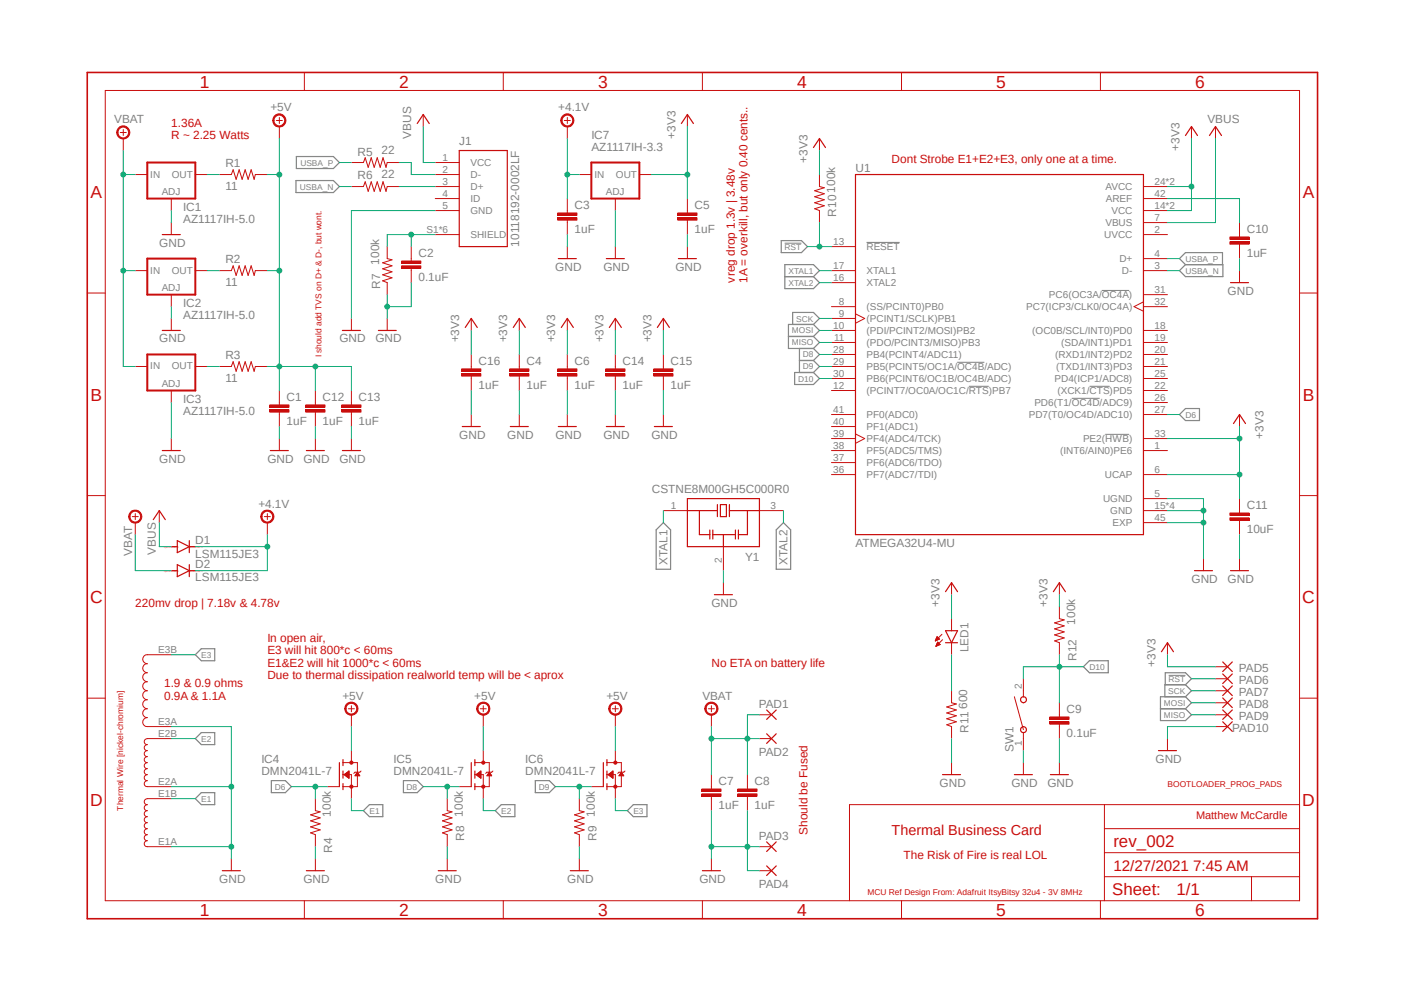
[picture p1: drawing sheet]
<svg xmlns="http://www.w3.org/2000/svg" width="297mm" height="210mm" viewBox="0 0 297 210" stroke-linecap="round" stroke-linejoin="round" font-family="sans-serif">
<path d="M17.9 15l261.2 179.9M279.1 15l-261.2 179.9" fill="none" stroke="#fff" stroke-width=".21"/>
<path d="M166 51.4h3.5M183.3 51.3h7M202.5 76.6h5.7M233.1 61.4h5.7M205 81.7h4.2M226.7 84.2h5.9M230.5 81.7h4.2M233.8 91.9h5M247.2 142.8h3.6" fill="none" stroke="#808080" stroke-width=".21"/>
<g fill="none" stroke="#808080" stroke-width=".25">
<path d="M62.6 38.2h7.9l1.3 1.3-1.3 1.2h-7.9zM62.7 33.1h7.8l1.3 1.3-1.3 1.2h-7.8zM165.3 50.9h4.2l1.3 1.3-1.3 1.2h-4.2zM166 56h6.1l1.3 1.2-1.3 1.3 1.3 1.3-1.3 1.2h-6.1zM166 58.5h6.1M249.5 57.2l1.3-1.2h7.9v2.5h-7.9zM250.8 56l-1.3-1.3 1.3-1.3h7.8v2.6M166.8 71.2h5.3M167.7 68.6v-2.5h4.4l1.3 1.3-1.3 1.2M168.1 78.8h4l1.3 1.3-1.3 1.2h-4zM169.1 76.2h3M169.1 73.7v5.1"/>
<path d="M172.1 68.6h-5.3v5.1h5.3M172.1 68.6l1.3 1.3-1.3 1.3M172.1 71.2l1.3 1.2-1.3 1.3M172.1 76.2l1.3 1.3-1.3 1.3M172.1 73.7l1.3 1.3-1.3 1.2M249.5 87.7l1.3-1.3h2.9v2.5h-2.9zM138.8 112.1l1.5-1.6 1.6 1.6v8.3h-3.1zM164.2 112.1l1.5-1.6 1.6 1.6v8.3h-3.1zM41.3 138.5l1.3-1.3h2.8v2.5h-2.8zM230.5 139.7h3.9v2.6h-3.9l-1.3-1.3zM42.6 154.9h2.8v2.6h-2.8l-1.3-1.3zM245.5 149.9h5.3"/>
<path d="M246.5 144.8v-2.5h4.3l1.3 1.3-1.3 1.2M250.8 144.8h-4.4v2.6M250.8 144.8l1.3 1.3-1.3 1.3M250.8 147.4h-5.3v5h5.3l1.3-1.2-1.3-1.3M250.8 147.4l1.3 1.2-1.3 1.3M42.6 167.6h2.8v2.6h-2.8l-1.3-1.3zM57.4 165.1h3l1.2 1.3-1.2 1.2h-3zM78.1 170.2h2.9v2.5h-2.9l-1.2-1.3zM85.3 165.1h3l1.2 1.3-1.2 1.2h-3zM104.8 171.4l1.2-1.2h2.9v2.5h-2.9zM113.2 165.1h3l1.3 1.3-1.3 1.2h-3zM132.7 171.4l1.3-1.2h2.9v2.5h-2.9z"/>
</g>
<g fill="none" stroke="#c90d0c" stroke-width=".21">
<path d="M22.3 19.1h252.6v171.4h-252.6zM64.4 15.3v3.8M106.5 15.3v3.8M148.6 15.3v3.8M190.7 15.3v3.8M232.8 15.3v3.8M241.9 39.5h5.1M252.1 26.8v2.5M175.9 52.2h5.1M175.9 57.2h5.1M175.9 59.8h5.1M241.9 42h5.1"/>
<path d="M241.9 57.2h5.1M241.9 54.7h5.1M241.9 49.6h5.1M241.9 47.1h5.1M241.9 44.5h5.1M18.5 62h3.8M175.9 69.9h5.1M175.9 67.4h5.1M175.9 72.4h5.1M175.9 75h5.1M175.9 64.9h5.1M175.9 77.5h5.1"/>
<path d="M181 66.4l1.9 1-1.9 1M241.9 69.9h5.1M241.9 72.4h5.1M241.9 75h5.1M241.9 64.9h5.1M241.9 77.5h5.1M241.9 62.3h5.1M241.9 63.8l-2 1.1 2 .9M274.9 62h3.8M175.9 95.3h5.1M175.9 82.6h5.1M175.9 80.1h5.1"/>
<path d="M175.9 87.7h5.1M175.9 92.8h5.1M175.9 90.2h5.1M175.9 97.8h5.1M181 91.8l1.9 1-1.9 1M241.9 95.3h5.1M241.9 82.6h5.1M241.9 80.1h5.1M241.9 85.1h5.1M241.9 87.7h5.1M241.9 92.8h5.1M18.5 104.8h3.8"/>
<path d="M175.9 100.4h5.1M241.9 108h5.1M241.9 100.4h5.1M241.9 105.5h5.1M241.9 110.5h5.1M254.6 118.2v2.5M262.2 108v.5M262.2 110v.5M274.9 104.8h3.8M18.5 147.7h3.8M274.9 147.7h3.8M233.6 170.2v20.3"/>
<path d="M233.6 175.3h41.3M274.9 170.2h-95.2v20.3M64.4 190.5v3.8M106.5 190.5v3.8M148.6 190.5v3.8M190.7 190.5v3.8M232.8 190.5v3.8M233.6 185.4h41.3M233.6 180.3h41.3M264.8 185.4v5.1"/>
</g>
<path d="M18.5 15.3h260.2v179h-260.2z" fill="none" stroke="#c90d0c" stroke-width=".34"/>
<path d="M181 36.9h60.9v76.2h-60.9zM250.8 28.7l1.3-1.9 1.2 1.9M252.7 120.7h3.8" fill="none" stroke="#c90d0c" stroke-width=".25"/>
<path d="M260.2 109.5h4v.5h-4z" fill-rule="evenodd" fill="#c90d0c"/>
<path d="M260.2 109.5h4v.5h-4z" fill="none" stroke="#c90d0c" stroke-width=".21"/>
<path d="M260.2 108.5h4v.5h-4z" fill-rule="evenodd" fill="#c90d0c"/>
<path d="M262.2 49.6v.5M262.2 51.6v.6M260.2 108.5h4v.5h-4zM262.2 105.5v2.5M262.2 110.5v2.6M262.2 118.2v2.5" fill="none" stroke="#c90d0c" stroke-width=".21"/>
<path d="M260.3 120.7h3.8" fill="none" stroke="#c90d0c" stroke-width=".25"/>
<path d="M260.2 51.1h4v.5h-4z" fill-rule="evenodd" fill="#c90d0c"/>
<path d="M260.2 51.1h4v.5h-4z" fill="none" stroke="#c90d0c" stroke-width=".21"/>
<path d="M260.2 50.1h4v.5h-4z" fill-rule="evenodd" fill="#c90d0c"/>
<g fill="none" stroke="#c90d0c" stroke-width=".21">
<path d="M74.3 39.5h2.6l.4-1.1 .6 2.1 .6-2.1 .7 2.1 .6-2.1 .6 2.1 .6-2.1 .7 2.1 .2-1h2.6M74.3 34.4h2.6l.4-1 .6 2 .6-2 .7 2 .6-2 .6 2 .6-2 .7 2 .2-1h2.6M92.1 39.5h5.1M92.1 34.4h5.1M92.1 36.9h5.1M87 54.7v.5M87 56.7v.5M92.1 42h5.1M92.1 44.5h5.1M92.1 49.6h5.1M260.2 50.1h4v.5h-4zM262.2 47.1v2.5"/>
<path d="M262.2 52.2v2.5M262.2 57.2v2.6M74.3 67.4v2.5M262.2 87.7v2.5"/>
</g>
<path d="M97.2 31.8h10.1v20.4h-10.1zM260.3 59.8h3.8M72.4 69.9h3.8M260.9 89.6l1.3-1.9 1.3 1.9" fill="none" stroke="#c90d0c" stroke-width=".25"/>
<path d="M85 56.2h4v.5h-4z" fill-rule="evenodd" fill="#c90d0c"/>
<path d="M85 56.2h4v.5h-4z" fill="none" stroke="#c90d0c" stroke-width=".21"/>
<path d="M85 55.2h4v.5h-4z" fill-rule="evenodd" fill="#c90d0c"/>
<g fill="none" stroke="#c90d0c" stroke-width=".21">
<path d="M173.4 36.9v2.6l1 .2-2.1 .6 2.1 .7-2.1 .6 2.1 .6-2.1 .7 2.1 .6-2.1 .7 1.1 .3v2.6M173.4 29.3v2.5M81.9 52.2v2.5l1 .2-2 .7 2 .6-2 .7 2 .6-2 .6 2 .7-2 .6 1 .4v2.5M85 55.2h4v.5h-4zM87 52.2v2.5M87 57.2v2.6M81.9 67.4v2.5M140.3 108h5.1M153 115.6v5.1M160.7 108h5M153 123.2v2.6M197.9 135.5h.1"/>
<path d="M197.9 135.4h.3M198 135.3h.3M198 135.2h.5M198 136.7h.1M198 135.1h.7M198 135h.6M198 136.6h.2M198.1 135h.4M198.1 136.5h.4M198.1 134.9h.4M198.1 136.4h.6M198.1 136.3h.8"/>
<path d="M198.2 134.8h.2M198.2 136.2h.6M198.2 134.7h.1M198.2 136.1h.5M198.2 134.7l.6 .5-.9 .4zM198.2 136h.4M198.3 135.9h.2M198.3 135.8h.1M198.9 136.3l-.5-.5-.4 .9M198.9 136.3l-.9 .4M199.3 134.2l-1.4 1.4M199.4 135.3l-1.4 1.4"/>
<path d="M201.3 130.9v2.5M201.3 135.9v2.6M247 135.9v2.6M201.3 146.1v2.5l1 .3-2 .6 2 .7-2 .6 2 .6-2 .6 2 .7-2 .6 1 .4v2.5M247 156.2v2.5M257.1 143.6h2.6M257.1 146.1h2.6M257.1 148.6h2.6M257.1 151.2h2.6M257.1 153.7h2.6M257.1 141h2.6M128.4 163.8h1.8v2.6"/>
<path d="M128.4 161.3h3v5.1h-3M132.2 163.1l-.2 .2h-1.1l-.2 .3"/>
</g>
<g fill="none" stroke="#c90d0c" stroke-width=".25">
<path d="M172.1 31.2l1.3-1.9 1.2 1.9M80.1 69.9h3.7M145.4 105.5h15.3v10.1h-15.3zM145.4 108h6.4M148 108v5.1h2.2M150.2 112.1v1.9M150.8 112.1v1.9M150.8 113.1h4.8M151.8 106.7v2.6M152.4 106.7h1.3v2.6h-1.3zM153 113.1v2.5M154.3 106.7v2.6"/>
<path d="M154.3 108h6.4M155.6 112.1v1.9M156.2 112.1v1.9M158.1 108v5.1h-1.9M151.1 125.8h3.8M200 133.4h2.6l-1.3 2.5zM200 135.9h2.6M245.7 137.8l1.3-1.9 1.2 1.9M258.7 140l2 2M260.7 140l-2 2M245.1 158.7h3.8M258.7 142.5l2 2.1"/>
<path d="M258.7 145.1l2 2M258.7 147.6l2 2M258.7 150.2l2 1.9M258.7 152.7l2 2M260.7 142.5l-2 2.1M260.7 145.1l-2 2M260.7 147.6l-2 2M260.7 150.2l-2 1.9M260.7 152.7l-2 2M127.6 161.3v5.1M128.4 160.7v1.2M128.4 163.1v1.5"/>
<path d="M128.4 165.7v1.3"/>
</g>
<circle cx="130.2" cy="166.4" r=".33" fill="#c90d0c"/>
<circle cx="130.2" cy="166.4" r=".33" fill="none" stroke="#c90d0c" stroke-width=".21"/>
<circle cx="130.2" cy="161.3" r=".33" fill="#c90d0c"/>
<g fill="none" stroke="#c90d0c" stroke-width=".21">
<path d="M36.2 138.5h-5a.95 .95 0 0 0-1 .9 .95 .95 0 0 0 1 1 .95 .95 0 0 0-1 .9 .95 .95 0 0 0 1 1 .95 .95 0 0 0-1 .9 .95 .95 0 0 0 1 1 .95 .95 0 0 0-1 .9 .95 .95 0 0 0 1 1 .95 .95 0 0 0-1 .9 .95 .95 0 0 0 1 1 .95 .95 0 0 0-1 .9 .95 .95 0 0 0 1 1 .93 .93 0 0 0-1 .9 .93 .93 0 0 0 1 1 .95 .95 0 0 0-1 .9 .95 .95 0 0 0 1 1h5M36.2 156.2h-5a.64 .64 0 0 0-.7 .6 .64 .64 0 0 0 .7 .7 .64 .64 0 0 0-.7 .6 .64 .64 0 0 0 .7 .6 .64 .64 0 0 0-.7 .7 .64 .64 0 0 0 .7 .6 .64 .64 0 0 0-.7 .7 .64 .64 0 0 0 .7 .6 .64 .64 0 0 0-.7 .6 .64 .64 0 0 0 .7 .7 .64 .64 0 0 0-.7 .6 .64 .64 0 0 0 .7 .6 .64 .64 0 0 0-.7 .7 .64 .64 0 0 0 .7 .6 .64 .64 0 0 0-.7 .6 .64 .64 0 0 0 .7 .7h5M130.2 158.7v2.6M36.2 168.9h-5a.64 .64 0 0 0-.7 .6 .64 .64 0 0 0 .7 .7 .64 .64 0 0 0-.7 .6 .64 .64 0 0 0 .7 .6 .64 .64 0 0 0-.7 .7 .64 .64 0 0 0 .7 .6 .64 .64 0 0 0-.7 .7 .64 .64 0 0 0 .7 .6 .64 .64 0 0 0-.7 .6 .64 .64 0 0 0 .7 .7 .64 .64 0 0 0-.7 .6 .64 .64 0 0 0 .7 .6 .64 .64 0 0 0-.7 .7 .64 .64 0 0 0 .7 .6 .64 .64 0 0 0-.7 .6 .64 .64 0 0 0 .7 .7h5M100.5 161.3h3v5.1h-3M100.5 163.8h1.7v2.6M104.3 163.1l-.3 .2h-1l-.3 .3M122.6 168.9v2.5l1 .3-2.1 .6 2.1 .7-2.1 .6 2.1 .6-2.1 .7 2.1 .6-2.1 .6 1.1 .4v2.6M125.1 166.4h2.5M128.7 163.8h1M128.7 163.8l1-.7v1.5zM128.8 163.9h.9"/>
<path d="M128.8 163.7h.9M128.9 164h.8M128.9 163.7h.8M129 164.1h.7M129 163.6h.7M129.1 164.2h.6M129.2 163.5h.5M129.2 163.4h.5M129.2 164.3h.5M129.4 164.4h.3M129.4 163.3h.3M129.5 164.5h.2"/>
<path d="M129.5 163.2h.2M129.6 164.5h.1M129.6 163.1h.1M130.2 166.4v2.5M131 164h.9M131.1 163.9h.7M131.1 163.8h.7M131.2 163.7h.5M131.3 163.6h.3M131.4 163.5h.1M131.4 163.4h.1M131.4 163.3l.6 .8h-1.1z"/>
<path d="M48.9 181.6v2.5M122.6 181.6v2.5"/>
<circle cx="130.2" cy="161.3" r=".33"/>
</g>
<path d="M99.7 161.3v5.1M100.5 160.7v1.2M100.5 163.1v1.5M100.5 165.7v1.3M47 184.1h3.8M120.6 184.1h3.9" fill="none" stroke="#c90d0c" stroke-width=".25"/>
<circle cx="102.2" cy="166.4" r=".33" fill="#c90d0c"/>
<circle cx="102.2" cy="166.4" r=".33" fill="none" stroke="#c90d0c" stroke-width=".21"/>
<circle cx="102.2" cy="161.3" r=".33" fill="#c90d0c"/>
<g fill="none" stroke="#c90d0c" stroke-width=".21">
<path d="M102.2 158.7v2.6M72.6 161.3h3v5.1h-3M72.6 163.8h1.7v2.6M76.4 163.1l-.3 .2h-1l-.3 .3M94.6 168.9v2.5l1 .3-2 .6 2 .7-2 .6 2 .6-2 .7 2 .6-2 .6 1 .4v2.6M97.2 166.4h2.5M100.7 163.8l1-.7v1.5zM100.8 163.8h.9M100.8 163.9h.9M100.8 163.7h.9M101 164h.7M101 163.7h.7"/>
<path d="M101.1 164.1h.6M101.1 163.6h.6M101.2 164.2h.5M101.2 163.5h.5M101.3 164.3h.4M101.3 163.4h.4M101.4 164.4h.3M101.4 163.3h.3M101.6 164.5h.1M101.6 163.2h.1M101.7 164.5h.1M101.7 163.1h.1"/>
<path d="M102.2 166.4v2.5M103.1 164h.9M103.1 163.9h.8M103.2 163.8h.6M103.3 163.7h.5M103.3 163.7h.4M103.4 163.6h.3M103.4 163.5h.2M103.5 163.4h.1M103.5 163.3l.5 .8h-1zM94.6 181.6v2.5"/>
<circle cx="102.2" cy="161.3" r=".33"/>
</g>
<path d="M71.8 161.3v5.1M72.6 160.7v1.2M72.6 163.1v1.5M72.6 165.7v1.3M92.7 184.1h3.8" fill="none" stroke="#c90d0c" stroke-width=".25"/>
<circle cx="74.3" cy="166.4" r=".33" fill="#c90d0c"/>
<circle cx="74.3" cy="166.4" r=".33" fill="none" stroke="#c90d0c" stroke-width=".21"/>
<circle cx="74.3" cy="161.3" r=".33" fill="#c90d0c"/>
<g fill="none" stroke="#c90d0c" stroke-width=".21">
<path d="M74.3 158.7v2.6M214.6 147.4l1.9 6.9M216.5 143.6v3.8M216.5 154.9v3.8M224.1 151.2v.4M224.1 153.2v.5M66.7 168.9v2.5l1 .3-2 .6 2 .7-2 .6 2 .6-2 .7 2 .6-2 .6 1 .4v2.6M69.3 166.4h2.5M72.8 163.8h1M72.8 163.8l1-.7v1.5zM72.9 163.9h.9M72.9 163.7h.9"/>
<path d="M73 164h.8M73 163.7h.8M73.2 164.1h.6M73.2 163.6h.6M73.3 163.5h.5M73.3 164.2h.5M73.4 164.3h.4M73.4 163.4h.4M73.5 164.4h.3M73.5 163.3h.3M73.6 164.5h.2M73.6 163.2h.2"/>
<path d="M73.7 164.5h.1M73.7 163.1h.1M74.3 166.4v2.5M75.1 164h.9M75.2 163.9h.8M75.3 163.8h.6M75.3 163.7h.6M75.4 163.7h.4M75.4 163.6h.3M75.5 163.5h.2M75.6 163.4h.1M75.6 163.3l.5 .8h-1z"/>
<path d="M66.7 181.6v2.5"/>
<circle cx="74.3" cy="161.3" r=".33"/>
</g>
<g fill="none" stroke="#c90d0c" stroke-width=".25">
<path d="M64.8 184.1h3.8"/>
<circle cx="216.5" cy="148" r=".64"/>
<circle cx="216.5" cy="154.3" r=".64"/>
</g>
<path d="M222.1 152.7h4v.5h-4z" fill-rule="evenodd" fill="#c90d0c"/>
<path d="M222.1 152.7h4v.5h-4z" fill="none" stroke="#c90d0c" stroke-width=".21"/>
<path d="M222.1 151.6h4v.5h-4z" fill-rule="evenodd" fill="#c90d0c"/>
<path d="M109.9 77.5v.5M109.9 79.5v.6M224.1 123.2v2.6M224.1 128.3v2.6l1 .2-2 .6 2 .7-2 .6 2 .6-2 .7 2 .6-2 .7 1 .3v2.6M222.1 151.6h4v.5h-4zM224.1 148.6v2.6M224.1 153.7v2.5M216.5 161.3v2.5M224.1 161.3v2.5" fill="none" stroke="#c90d0c" stroke-width=".21"/>
<path d="M222.8 125.1l1.3-1.9 1.3 1.9M214.6 163.8h3.8M222.2 163.8h3.8" fill="none" stroke="#c90d0c" stroke-width=".25"/>
<path d="M107.8 79h4.1v.5h-4.1z" fill-rule="evenodd" fill="#c90d0c"/>
<path d="M107.8 79h4.1v.5h-4.1z" fill="none" stroke="#c90d0c" stroke-width=".21"/>
<path d="M107.8 78h4.1v.5h-4.1z" fill-rule="evenodd" fill="#c90d0c"/>
<path d="M107.8 78h4.1v.5h-4.1zM109.9 75v2.5M120 77.5v.5M120 79.5v.6M109.9 80.1v2.5" fill="none" stroke="#c90d0c" stroke-width=".21"/>
<path d="M118 79h4v.5h-4z" fill-rule="evenodd" fill="#c90d0c"/>
<path d="M118 79h4v.5h-4z" fill="none" stroke="#c90d0c" stroke-width=".21"/>
<path d="M118 78h4v.5h-4z" fill-rule="evenodd" fill="#c90d0c"/>
<path d="M109.9 67.4v2.5M118 78h4v.5h-4zM120 67.4v2.5M120 75v2.5M109.9 87.7v2.5M120 80.1v2.5M120 87.7v2.5M129.5 149.9h1.3M130.2 149.3v1.2" fill="none" stroke="#c90d0c" stroke-width=".21"/>
<path d="M108.6 69.3l1.3-1.9 1.2 1.9M118.7 69.3l1.3-1.9 1.3 1.9M107.9 90.2h3.9M118.1 90.2h3.8" fill="none" stroke="#c90d0c" stroke-width=".25"/>
<path d="M129.1 149a1.4 1.4 0 0 1 2.2 .1 1.4 1.4 0 0 1-.7 2.1 1.4 1.4 0 0 1-1.8-1.3h.2a1.13 1.13 0 0 1 1.6-1.1 1.13 1.13 0 0 1 .4 1.8 1.13 1.13 0 0 1-1.9-.3l-.1-.4h-.2z" fill-rule="evenodd" fill="#c90d0c"/>
<path d="M73.7 149.9h1.3M74.3 149.3v1.2M129.1 149a1.4 1.4 0 0 1 2.2 .1 1.4 1.4 0 0 1-.7 2.1 1.4 1.4 0 0 1-1.8-1.3h.2a1.13 1.13 0 0 1 1.6-1.1 1.13 1.13 0 0 1 .4 1.8 1.13 1.13 0 0 1-1.9-.3l-.1-.4h-.2zM130.2 151.2v2.5" fill="none" stroke="#c90d0c" stroke-width=".21"/>
<path d="M73.2 149a1.41 1.41 0 0 1 2.3 0 1.41 1.41 0 0 1-.7 2.2 1.41 1.41 0 0 1-1.9-1.3h.3a1.14 1.14 0 0 1 1.5-1.1 1.14 1.14 0 0 1 .6 1.7 1.14 1.14 0 0 1-1.9 .1l-.2-.7h-.3z" fill-rule="evenodd" fill="#c90d0c"/>
<path d="M73.2 149a1.41 1.41 0 0 1 2.3 0 1.41 1.41 0 0 1-.7 2.2 1.41 1.41 0 0 1-1.9-1.3h.3a1.14 1.14 0 0 1 1.5-1.1 1.14 1.14 0 0 1 .6 1.7 1.14 1.14 0 0 1-1.9 .1l-.2-.7h-.3zM74.3 151.2v2.5M101.6 149.9h1.3M102.2 149.3v1.2" fill="none" stroke="#c90d0c" stroke-width=".21"/>
<path d="M101.2 149a1.4 1.4 0 0 1 2.2 .1 1.4 1.4 0 0 1-.8 2.1 1.4 1.4 0 0 1-1.8-1.3h.3a1.15 1.15 0 0 1 1.6-1.1 1.15 1.15 0 0 1 .4 1.9 1.15 1.15 0 0 1-1.9-.4l-.1-.4h-.3z" fill-rule="evenodd" fill="#c90d0c"/>
<path d="M25.4 28h1.3M26.1 27.4v1.3M201.3 123.2v2.6M101.2 149a1.4 1.4 0 0 1 2.2 .1 1.4 1.4 0 0 1-.8 2.1 1.4 1.4 0 0 1-1.8-1.3h.3a1.15 1.15 0 0 1 1.6-1.1 1.15 1.15 0 0 1 .4 1.9 1.15 1.15 0 0 1-1.9-.4l-.1-.4h-.3zM102.2 151.2v2.5M201.3 161.3v2.5" fill="none" stroke="#c90d0c" stroke-width=".21"/>
<path d="M200 125.1l1.3-1.9 1.3 1.9M199.4 163.8h3.8" fill="none" stroke="#c90d0c" stroke-width=".25"/>
<path d="M25 27.1a1.39 1.39 0 0 1 2.2 .2 1.39 1.39 0 0 1-.7 2.1 1.39 1.39 0 0 1-1.8-1.4h.2a1.13 1.13 0 0 1 1.6-1.1 1.13 1.13 0 0 1 .4 1.9 1.13 1.13 0 0 1-1.9-.4l-.1-.4h-.2z" fill-rule="evenodd" fill="#c90d0c"/>
<path d="M25 27.1a1.39 1.39 0 0 1 2.2 .2 1.39 1.39 0 0 1-.7 2.1 1.39 1.39 0 0 1-1.8-1.4h.2a1.13 1.13 0 0 1 1.6-1.1 1.13 1.13 0 0 1 .4 1.9 1.13 1.13 0 0 1-1.9-.4l-.1-.4h-.2zM26.1 29.3v2.5M149.9 149.9h1.2M150.5 149.3v1.2M160.7 156.2h2.5M160.7 179.1h2.5" fill="none" stroke="#c90d0c" stroke-width=".21"/>
<path d="M162.2 155.2l2 2M164.2 155.2l-2 2M162.2 178.1l2 2M164.2 178.1l-2 2" fill="none" stroke="#c90d0c" stroke-width=".25"/>
<path d="M149.4 149a1.4 1.4 0 0 1 2.3 .1 1.4 1.4 0 0 1-.8 2.1 1.4 1.4 0 0 1-1.8-1.3h.3a1.13 1.13 0 0 1 1.5-1.1 1.13 1.13 0 0 1 .4 1.8 1.13 1.13 0 0 1-1.9-.3v-.4h-.3z" fill-rule="evenodd" fill="#c90d0c"/>
<g fill="none" stroke="#c90d0c" stroke-width=".21">
<path d="M28.6 36.9h2.6M41.3 36.9h2.6M46.4 36.9h2.5l.4-1 .7 2 .6-2 .6 2 .7-2 .6 2 .6-2 .7 2 .2-1h2.6M58.5 25.5h1.2M59.1 24.8v1.3M28.6 57.2h2.6M36.2 42v2.5M36.2 47.1v2.5M41.3 57.2h2.6M46.4 57.2h2.5l.4-1 .7 2.1 .6-2.1 .6 2.1 .7-2.1 .6 2.1 .6-2.1 .7 2.1 .2-1.1h2.6M28.6 77.5h2.6M36.2 62.3v2.6"/>
<path d="M36.2 67.4v2.5M41.3 77.5h2.6M46.4 77.5h2.5l.4-1 .7 2 .6-2 .6 2 .7-2 .6 2 .6-2 .7 2 .2-1h2.6M36.2 82.6v2.5M36.2 92.8v2.5M149.4 149a1.4 1.4 0 0 1 2.3 .1 1.4 1.4 0 0 1-.8 2.1 1.4 1.4 0 0 1-1.8-1.3h.3a1.13 1.13 0 0 1 1.5-1.1 1.13 1.13 0 0 1 .4 1.8 1.13 1.13 0 0 1-1.9-.3v-.4h-.3zM150.5 151.2v2.5M150.5 181.6v2.5"/>
</g>
<path d="M34.3 49.6h3.8M34.3 69.9h3.8M34.3 95.3h3.8M148.6 184.1h3.8" fill="none" stroke="#c90d0c" stroke-width=".25"/>
<path d="M31.2 34.4h10.1v7.6h-10.1zM31.2 54.7h10.1v7.6h-10.1zM31.2 75h10.1v7.6h-10.1z" fill="none" stroke="#c90d0c" stroke-width=".42"/>
<path d="M58 24.6a1.4 1.4 0 0 1 2.2 .1 1.4 1.4 0 0 1-.7 2.1 1.4 1.4 0 0 1-1.8-1.3h.3a1.15 1.15 0 0 1 1.6-1 1.15 1.15 0 0 1 .2 1.9 1.15 1.15 0 0 1-1.8-.5v-.4h-.3z" fill-rule="evenodd" fill="#c90d0c"/>
<path d="M58 24.6a1.4 1.4 0 0 1 2.2 .1 1.4 1.4 0 0 1-.7 2.1 1.4 1.4 0 0 1-1.8-1.3h.3a1.15 1.15 0 0 1 1.6-1 1.15 1.15 0 0 1 .2 1.9 1.15 1.15 0 0 1-1.8-.5v-.4h-.3zM59.1 26.8v2.5M59.1 85.1v.5M59.1 87.2v.5" fill="none" stroke="#c90d0c" stroke-width=".21"/>
<path d="M57.1 86.7h4v.5h-4z" fill-rule="evenodd" fill="#c90d0c"/>
<path d="M57.1 86.7h4v.5h-4z" fill="none" stroke="#c90d0c" stroke-width=".21"/>
<path d="M57.1 85.6h4v.5h-4z" fill-rule="evenodd" fill="#c90d0c"/>
<path d="M145.4 24.2v2.6M130.2 52.2v2.5M145.4 44.5v.5M145.4 46.6v.5M57.1 85.6h4v.5h-4zM59.1 82.6v2.5M59.1 87.7v2.5M59.1 92.8v2.5" fill="none" stroke="#c90d0c" stroke-width=".21"/>
<path d="M144.1 26.1l1.3-1.9 1.3 1.9M128.3 54.7h3.8M57.2 95.3h3.8" fill="none" stroke="#c90d0c" stroke-width=".25"/>
<path d="M143.4 46.1h4v.5h-4z" fill-rule="evenodd" fill="#c90d0c"/>
<path d="M143.4 46.1h4v.5h-4z" fill="none" stroke="#c90d0c" stroke-width=".21"/>
<path d="M143.4 45h4v.6h-4z" fill-rule="evenodd" fill="#c90d0c"/>
<path d="M143.4 45h4v.6h-4zM145.4 42v2.5M145.4 47.1v2.5M145.4 52.2v2.5M158.1 166.4v.5M158.1 168.4v.5" fill="none" stroke="#c90d0c" stroke-width=".21"/>
<path d="M143.5 54.7h3.8" fill="none" stroke="#c90d0c" stroke-width=".25"/>
<path d="M156.1 167.9h4v.5h-4z" fill-rule="evenodd" fill="#c90d0c"/>
<path d="M156.1 167.9h4v.5h-4z" fill="none" stroke="#c90d0c" stroke-width=".21"/>
<path d="M156.1 166.9h4v.5h-4z" fill-rule="evenodd" fill="#c90d0c"/>
<path d="M150.5 166.4v.5M150.5 168.4v.5M156.1 166.9h4v.5h-4zM158.1 163.8v2.6M158.1 168.9v2.5" fill="none" stroke="#c90d0c" stroke-width=".21"/>
<path d="M148.5 167.9h4v.5h-4z" fill-rule="evenodd" fill="#c90d0c"/>
<path d="M148.5 167.9h4v.5h-4z" fill="none" stroke="#c90d0c" stroke-width=".21"/>
<path d="M148.5 166.9h4v.5h-4z" fill-rule="evenodd" fill="#c90d0c"/>
<path d="M28 109.3h1.3M28.6 108.6v1.3M33.7 108v2.5M148.5 166.9h4v.5h-4zM150.5 163.8v2.6M150.5 168.9v2.5" fill="none" stroke="#c90d0c" stroke-width=".21"/>
<path d="M32.4 109.9l1.3-1.9 1.3 1.9" fill="none" stroke="#c90d0c" stroke-width=".25"/>
<path d="M27.6 108.4a1.39 1.39 0 0 1 2.2 .1 1.39 1.39 0 0 1-.8 2.1 1.39 1.39 0 0 1-1.8-1.3h.3a1.13 1.13 0 0 1 1.5-1.1 1.13 1.13 0 0 1 .4 1.8 1.13 1.13 0 0 1-1.8-.4l-.1-.3h-.3z" fill-rule="evenodd" fill="#c90d0c"/>
<path d="M27.6 108.4a1.39 1.39 0 0 1 2.2 .1 1.39 1.39 0 0 1-.8 2.1 1.39 1.39 0 0 1-1.8-1.3h.3a1.13 1.13 0 0 1 1.5-1.1 1.13 1.13 0 0 1 .4 1.8 1.13 1.13 0 0 1-1.8-.4l-.1-.3h-.3zM28.6 110.5v2.6M55.9 109.3h1.3M56.6 108.6v1.3" fill="none" stroke="#c90d0c" stroke-width=".21"/>
<path d="M55.5 108.4a1.4 1.4 0 0 1 2.2 0 1.4 1.4 0 0 1-.7 2.2 1.4 1.4 0 0 1-1.8-1.3h.2a1.15 1.15 0 0 1 1.7-1 1.15 1.15 0 0 1 .2 1.9 1.15 1.15 0 0 1-1.8-.6l-.1-.3h-.2z" fill-rule="evenodd" fill="#c90d0c"/>
<path d="M119.4 25.5h1.2M120 24.8v1.3M55.5 108.4a1.4 1.4 0 0 1 2.2 0 1.4 1.4 0 0 1-.7 2.2 1.4 1.4 0 0 1-1.8-1.3h.2a1.15 1.15 0 0 1 1.7-1 1.15 1.15 0 0 1 .2 1.9 1.15 1.15 0 0 1-1.8-.6l-.1-.3h-.2zM56.6 110.5v2.6" fill="none" stroke="#c90d0c" stroke-width=".21"/>
<path d="M119 24.6a1.39 1.39 0 0 1 2.2 .2 1.39 1.39 0 0 1-.8 2 1.39 1.39 0 0 1-1.8-1.3h.3a1.15 1.15 0 0 1 1.5-1.1 1.15 1.15 0 0 1 .4 1.8 1.15 1.15 0 0 1-1.8-.3l-.1-.4h-.3z" fill-rule="evenodd" fill="#c90d0c"/>
<path d="M119 24.6a1.39 1.39 0 0 1 2.2 .2 1.39 1.39 0 0 1-.8 2 1.39 1.39 0 0 1-1.8-1.3h.3a1.15 1.15 0 0 1 1.5-1.1 1.15 1.15 0 0 1 .4 1.8 1.15 1.15 0 0 1-1.8-.3l-.1-.4h-.3zM120 26.8v2.5M122.6 36.9h2.5M135.3 36.9h2.5M120 44.5v.5M120 46.6v.5M130.2 42v2.5M160.7 151.2h2.5M160.7 184.1h2.5" fill="none" stroke="#c90d0c" stroke-width=".21"/>
<path d="M162.2 150.2l2 1.9M164.2 150.2l-2 1.9M162.2 183.1l2 2.1M164.2 183.1l-2 2.1" fill="none" stroke="#c90d0c" stroke-width=".25"/>
<path d="M125.1 34.4h10.2v7.6h-10.2z" fill="none" stroke="#c90d0c" stroke-width=".42"/>
<path d="M118 46.1h4v.5h-4z" fill-rule="evenodd" fill="#c90d0c"/>
<path d="M118 46.1h4v.5h-4z" fill="none" stroke="#c90d0c" stroke-width=".21"/>
<path d="M118 45h4v.6h-4z" fill-rule="evenodd" fill="#c90d0c"/>
<path d="M89.5 24.2v2.6M257.1 26.8v2.5M118 45h4v.6h-4zM120 42v2.5M120 47.1v2.5M120 52.2v2.5M66.7 85.1v.5M66.7 87.2v.5" fill="none" stroke="#c90d0c" stroke-width=".21"/>
<path d="M88.3 26.1l1.2-1.9 1.3 1.9M255.9 28.7l1.2-1.9 1.3 1.9M118.1 54.7h3.8M36.2 115.6h1.3M37.5 114.3l2.5 1.3-2.5 1.3zM37.5 119.4l2.5 1.3-2.5 1.3zM40 114.3v2.6M40 119.4v2.6M40 115.6h1.3M36.2 120.7h1.3M40 120.7h1.3" fill="none" stroke="#c90d0c" stroke-width=".25"/>
<path d="M64.7 86.7h4v.5h-4z" fill-rule="evenodd" fill="#c90d0c"/>
<path d="M64.7 86.7h4v.5h-4z" fill="none" stroke="#c90d0c" stroke-width=".21"/>
<path d="M64.7 85.6h4v.5h-4z" fill-rule="evenodd" fill="#c90d0c"/>
<path d="M64.7 85.6h4v.5h-4zM66.7 82.6v2.5M66.7 87.7v2.5M74.3 85.1v.5M74.3 87.2v.5" fill="none" stroke="#c90d0c" stroke-width=".21"/>
<path d="M72.3 86.7h4.1v.5h-4.1z" fill-rule="evenodd" fill="#c90d0c"/>
<path d="M72.3 86.7h4.1v.5h-4.1z" fill="none" stroke="#c90d0c" stroke-width=".21"/>
<path d="M72.3 85.6h4.1v.5h-4.1z" fill-rule="evenodd" fill="#c90d0c"/>
<path d="M130.2 77.5v.5M130.2 79.5v.6M66.7 92.8v2.5M72.3 85.6h4.1v.5h-4.1zM74.3 82.6v2.5M74.3 87.7v2.5M74.3 92.8v2.5" fill="none" stroke="#c90d0c" stroke-width=".21"/>
<path d="M64.8 95.3h3.8M72.4 95.3h3.8" fill="none" stroke="#c90d0c" stroke-width=".25"/>
<path d="M128.1 79h4.1v.5h-4.1z" fill-rule="evenodd" fill="#c90d0c"/>
<path d="M128.1 79h4.1v.5h-4.1z" fill="none" stroke="#c90d0c" stroke-width=".21"/>
<path d="M128.1 78h4.1v.5h-4.1z" fill-rule="evenodd" fill="#c90d0c"/>
<path d="M128.1 78h4.1v.5h-4.1zM130.2 75v2.5M140.3 77.5v.5M140.3 79.5v.6M130.2 80.1v2.5" fill="none" stroke="#c90d0c" stroke-width=".21"/>
<path d="M138.3 79h4.1v.5h-4.1z" fill-rule="evenodd" fill="#c90d0c"/>
<path d="M138.3 79h4.1v.5h-4.1z" fill="none" stroke="#c90d0c" stroke-width=".21"/>
<path d="M138.3 78h4.1v.5h-4.1z" fill-rule="evenodd" fill="#c90d0c"/>
<path d="M99.7 77.5v.5M99.7 79.5v.6M130.2 67.4v2.5M138.3 78h4.1v.5h-4.1zM140.3 67.4v2.5M140.3 75v2.5M130.2 87.7v2.5M140.3 80.1v2.5M140.3 87.7v2.5" fill="none" stroke="#c90d0c" stroke-width=".21"/>
<path d="M128.9 69.3l1.3-1.9 1.2 1.9M139.1 69.3l1.2-1.9 1.3 1.9M128.3 90.2h3.8M138.4 90.2h3.8" fill="none" stroke="#c90d0c" stroke-width=".25"/>
<path d="M97.7 79h4v.5h-4z" fill-rule="evenodd" fill="#c90d0c"/>
<path d="M97.7 79h4v.5h-4z" fill="none" stroke="#c90d0c" stroke-width=".21"/>
<path d="M97.7 78h4v.5h-4z" fill-rule="evenodd" fill="#c90d0c"/>
<path d="M97.7 78h4v.5h-4zM99.7 67.4v2.5M99.7 75v2.5M99.7 80.1v2.5M99.7 87.7v2.5" fill="none" stroke="#c90d0c" stroke-width=".21"/>
<path d="M98.4 69.3l1.3-1.9 1.3 1.9M97.8 90.2h3.8" fill="none" stroke="#c90d0c" stroke-width=".25"/>
<path d="M247 39.5h5.1M252.1 29.3v15.2" fill="none" stroke="#0dab76" stroke-width=".21"/>
<circle cx="252" cy="39.5" r=".51" fill="#0dab76"/>
<g fill="none" stroke="#0dab76" stroke-width=".21">
<path d="M247 44.5h5.1M262.2 90.2v2.6M247 100.4h15.2v5.1"/>
<circle cx="252" cy="39.5" r=".51"/>
</g>
<circle cx="262.2" cy="100.4" r=".51" fill="#0dab76"/>
<g fill="none" stroke="#0dab76" stroke-width=".21">
<path d="M247 92.8h15.2v7.6"/>
<circle cx="262.2" cy="100.4" r=".51"/>
</g>
<circle cx="262.2" cy="92.8" r=".51" fill="#0dab76"/>
<g fill="none" stroke="#0dab76" stroke-width=".21">
<path d="M137.8 36.9h7.6M145.4 26.8v15.2M173.4 31.8v5.1M109.9 69.9v5.1M120 69.9v5.1M201.3 125.8v5.1M224.1 125.8v2.5M247 138.5v2.5h10.1"/>
<circle cx="262.2" cy="92.8" r=".51"/>
</g>
<circle cx="145.4" cy="36.9" r=".51" fill="#0dab76"/>
<g fill="none" stroke="#0dab76" stroke-width=".21">
<path d="M99.7 69.9v5.1M130.2 69.9v5.1M140.3 69.9v5.1M247 108h7.6M247 105.5h7.6v12.7"/>
<circle cx="145.4" cy="36.9" r=".51"/>
</g>
<circle cx="254.6" cy="108" r=".51" fill="#0dab76"/>
<g fill="none" stroke="#0dab76" stroke-width=".21">
<path d="M247 110.5h7.6"/>
<circle cx="254.6" cy="108" r=".51"/>
</g>
<circle cx="254.6" cy="110.5" r=".51" fill="#0dab76"/>
<g fill="none" stroke="#0dab76" stroke-width=".21">
<path d="M87 59.8v5.1h-5.1M92.1 44.5h-17.8v22.9M262.2 54.7v2.5M81.9 62.3v5.1M262.2 113.1v5.1"/>
<circle cx="254.6" cy="110.5" r=".51"/>
</g>
<circle cx="81.9" cy="64.9" r=".51" fill="#0dab76"/>
<g fill="none" stroke="#0dab76" stroke-width=".21">
<path d="M153 120.7v2.5M36.2 153.7h12.7v27.9M257.1 153.7h-10.1v2.5M36.2 166.4h12.7"/>
<circle cx="81.9" cy="64.9" r=".51"/>
</g>
<circle cx="48.9" cy="166.4" r=".51" fill="#0dab76"/>
<g fill="none" stroke="#0dab76" stroke-width=".21">
<path d="M36.2 179.1h12.7"/>
<circle cx="48.9" cy="166.4" r=".51"/>
</g>
<circle cx="48.9" cy="179.1" r=".51" fill="#0dab76"/>
<g fill="none" stroke="#0dab76" stroke-width=".21">
<path d="M109.9 82.6v5.1M120 82.6v5.1M201.3 156.2v5.1M216.5 158.7v2.6M224.1 156.2v5.1M66.7 179.1v2.5M94.6 179.1v2.5M122.6 179.1v2.5M150.5 171.4v7.7h10.2M158.1 171.4v7.7"/>
<circle cx="48.9" cy="179.1" r=".51"/>
</g>
<circle cx="158.1" cy="179.1" r=".51" fill="#0dab76"/>
<g fill="none" stroke="#0dab76" stroke-width=".21">
<path d="M150.5 179.1v2.5"/>
<circle cx="158.1" cy="179.1" r=".51"/>
</g>
<circle cx="150.5" cy="179.1" r=".51" fill="#0dab76"/>
<g fill="none" stroke="#0dab76" stroke-width=".21">
<path d="M56.6 36.9h2.5v40.6h-2.5M36.2 44.5v2.6M56.6 57.2h2.5M120 49.6v2.6M130.2 44.5v7.7M145.4 49.6v2.6M36.2 64.9v2.5M36.2 85.1v7.7M59.1 90.2v2.6M66.7 90.2v2.6M74.3 90.2v2.6M99.7 82.6v5.1"/>
<path d="M130.2 82.6v5.1M140.3 82.6v5.1M74.3 153.7v5M102.2 153.7v5M130.2 153.7v5M158.1 179.1v5h2.6"/>
<circle cx="150.5" cy="179.1" r=".51"/>
</g>
<circle cx="59.1" cy="57.2" r=".51" fill="#0dab76"/>
<g fill="none" stroke="#0dab76" stroke-width=".21">
<path d="M59.1 29.3v7.6"/>
<circle cx="59.1" cy="57.2" r=".51"/>
</g>
<circle cx="59.1" cy="36.9" r=".51" fill="#0dab76"/>
<g fill="none" stroke="#0dab76" stroke-width=".21">
<path d="M59.1 77.5v5.1"/>
<circle cx="59.1" cy="36.9" r=".51"/>
</g>
<circle cx="59.1" cy="77.5" r=".51" fill="#0dab76"/>
<g fill="none" stroke="#0dab76" stroke-width=".21">
<path d="M59.1 77.5h15.2v5.1M66.7 77.5v5.1"/>
<circle cx="59.1" cy="77.5" r=".51"/>
</g>
<circle cx="66.7" cy="77.5" r=".51" fill="#0dab76"/>
<g fill="none" stroke="#0dab76" stroke-width=".21">
<path d="M84.5 39.5h7.6M84.5 34.4h2.5v2.5h5.1M87 49.6v2.6M92.1 49.6h-10.2v2.6M247 42h15.2v5.1"/>
<circle cx="66.7" cy="77.5" r=".51"/>
</g>
<circle cx="87" cy="49.6" r=".51" fill="#0dab76"/>
<g fill="none" stroke="#0dab76" stroke-width=".21">
<path d="M170.8 52.2h5.1M173.4 47.1v5.1"/>
<circle cx="87" cy="49.6" r=".51"/>
</g>
<circle cx="173.4" cy="52.2" r=".51" fill="#0dab76"/>
<g fill="none" stroke="#0dab76" stroke-width=".21">
<path d="M173.4 57.2h2.5M173.4 59.8h2.5M173.4 67.4h2.5M173.4 69.9h2.5M173.4 72.4h2.5M173.4 80.1h2.5M140.3 108v2.5M165.7 108v2.5M36.2 138.5h5.1M201.3 138.5v7.6M224.1 138.5v10.1M36.2 156.2h5.1"/>
<path d="M224.1 141h-7.6v2.6M252.1 143.6h5M252.1 146.1h5M252.1 148.6h5M252.1 151.2h5M36.2 168.9h5.1M74.3 168.9v2.5h2.6M102.2 168.9v2.5h2.6M130.2 168.9v2.5h2.5"/>
<circle cx="173.4" cy="52.2" r=".51"/>
</g>
<circle cx="224.1" cy="141" r=".51" fill="#0dab76"/>
<g fill="none" stroke="#0dab76" stroke-width=".21">
<path d="M173.4 77.5h2.5M224.1 141h5.1M117.5 166.4h7.6M122.6 166.4v2.5"/>
<circle cx="224.1" cy="141" r=".51"/>
</g>
<circle cx="122.6" cy="166.4" r=".51" fill="#0dab76"/>
<g fill="none" stroke="#0dab76" stroke-width=".21">
<path d="M173.4 75h2.5M89.5 166.4h7.7M94.6 166.4v2.5"/>
<circle cx="122.6" cy="166.4" r=".51"/>
</g>
<circle cx="94.6" cy="166.4" r=".51" fill="#0dab76"/>
<g fill="none" stroke="#0dab76" stroke-width=".21">
<path d="M158.1 156.2v7.6M160.7 156.2h-10.2v7.6"/>
<circle cx="94.6" cy="166.4" r=".51"/>
</g>
<circle cx="158.1" cy="156.2" r=".51" fill="#0dab76"/>
<g fill="none" stroke="#0dab76" stroke-width=".21">
<path d="M150.5 153.7v2.5"/>
<circle cx="158.1" cy="156.2" r=".51"/>
</g>
<circle cx="150.5" cy="156.2" r=".51" fill="#0dab76"/>
<g fill="none" stroke="#0dab76" stroke-width=".21">
<path d="M28.6 36.9h-2.5v40.6h2.5M26.1 57.2h2.5M160.7 151.2h-2.6v5"/>
<circle cx="150.5" cy="156.2" r=".51"/>
</g>
<circle cx="26.1" cy="57.2" r=".51" fill="#0dab76"/>
<g fill="none" stroke="#0dab76" stroke-width=".21">
<path d="M26.1 31.8v5.1"/>
<circle cx="26.1" cy="57.2" r=".51"/>
</g>
<circle cx="26.1" cy="36.9" r=".51" fill="#0dab76"/>
<g fill="none" stroke="#0dab76" stroke-width=".21">
<path d="M43.9 36.9h2.5M43.9 57.2h2.5M43.9 77.5h2.5M28.6 113.1v7.6h7.6M41.3 115.6h15.3M56.6 113.1v7.6h-15.3"/>
<circle cx="26.1" cy="36.9" r=".51"/>
</g>
<circle cx="56.6" cy="115.6" r=".51" fill="#0dab76"/>
<g fill="none" stroke="#0dab76" stroke-width=".21">
<path d="M120 29.3v12.7M120 36.9h2.6"/>
<circle cx="56.6" cy="115.6" r=".51"/>
</g>
<circle cx="120" cy="36.9" r=".51" fill="#0dab76"/>
<g fill="none" stroke="#0dab76" stroke-width=".21">
<path d="M71.8 34.4h2.5M71.8 39.5h2.5M89.5 26.8v7.6h2.6M257.1 29.3v17.8h-10.1M247 54.7h2.5M247 57.2h2.5M247 87.7h2.5M33.7 110.5v5.1h2.5M61.6 166.4h7.7M66.7 166.4v2.5"/>
<circle cx="120" cy="36.9" r=".51"/>
</g>
<circle cx="66.7" cy="166.4" r=".51" fill="#0dab76"/>
<circle cx="66.7" cy="166.4" r=".51" fill="none" stroke="#0dab76" stroke-width=".21"/>
<g font-size="3.7" fill="#c90d0c">
<text x="42.3" y="18.5">1</text>
<text x="84.4" y="18.5">2</text>
<text x="126.5" y="18.5">3</text>
<text x="168.6" y="18.5">4</text>
<text x="210.7" y="18.5">5</text>
<text x="252.9" y="18.5">6</text>
<text x="19.1" y="41.9">A</text>
<text x="275.6" y="41.9">A</text>
<text x="19.1" y="84.7">B</text>
<text x="275.6" y="84.7">B</text>
<text x="19" y="127.5">C</text>
<text x="275.5" y="127.5">C</text>
<text x="19" y="170.4">D</text>
<text x="275.5" y="170.4">D</text>
<text x="42.3" y="193.7">1</text>
<text x="84.4" y="193.7">2</text>
<text x="126.5" y="193.7">3</text>
<text x="168.6" y="193.7">4</text>
<text x="210.7" y="193.7">5</text>
<text x="252.9" y="193.7">6</text>
</g>
<g font-size="3.6" fill="#c90d0c">
<text x="235.5" y="179.1">rev_002</text>
<text x="235.3" y="189.4">Sheet:</text>
<text x="248.9" y="189.2">1/1</text>
</g>
<text font-size="3.2" fill="#c90d0c" x="235.5" y="184.1">12/27/2021 7:45 AM</text>
<text font-size="3" fill="#c90d0c" x="188.6" y="176.5">Thermal Business Card</text>
<g font-size="2.5" fill="#808080">
<text x="57.2" y="23.6">+5V</text>
<text x="118.1" y="23.6">+4.1V</text>
<text x="24.2" y="26.1">VBAT</text>
<text x="87" y="29.3" transform="rotate(-90 87 29.3)">VBUS</text>
<text x="125.1" y="29.3">IC7</text>
<text x="142.9" y="29.3" transform="rotate(-90 142.9 29.3)">+3V3</text>
<text x="255.4" y="26">VBUS</text>
<text x="47.7" y="35.4">R1</text>
<text x="75.6" y="32.9">R5</text>
<text x="80.7" y="32.6">22</text>
<text x="97.2" y="30.6">J1</text>
<text x="125.1" y="31.8">AZ1117IH-3.3</text>
<text x="170.8" y="34.4" transform="rotate(-90 170.8 34.4)">+3V3</text>
<text x="249.5" y="31.8" transform="rotate(-90 249.5 31.8)">+3V3</text>
<text x="47.7" y="40.2">11</text>
<text x="75.6" y="37.9">R6</text>
<text x="80.7" y="37.7">22</text>
<text x="176.7" y="40.7" transform="rotate(-90 176.7 40.7)">100k</text>
<text x="181" y="36.4">U1</text>
<text x="38.8" y="47.1">AZ1117IH-5.0</text>
<text x="38.8" y="44.5">IC1</text>
<text x="121.5" y="44.2">C3</text>
<text x="146.9" y="44.2">C5</text>
<text x="176.9" y="45.8" transform="rotate(-90 176.9 45.8)">R10</text>
<text x="33.7" y="52.2">GND</text>
<text x="109.9" y="52.2" transform="rotate(-90 109.9 52.2)">10118192-0002LF</text>
<text x="121.5" y="49.2">1uF</text>
<text x="146.9" y="49.2">1uF</text>
<text x="263.7" y="49.2">C10</text>
<text x="47.7" y="55.7">R2</text>
<text x="80.2" y="56" transform="rotate(-90 80.2 56)">100k</text>
<text x="88.5" y="59.4">0.1uF</text>
<text x="88.5" y="54.3">C2</text>
<text x="117.5" y="57.2">GND</text>
<text x="127.6" y="57.2">GND</text>
<text x="142.9" y="57.2">GND</text>
<text x="263.7" y="54.3">1uF</text>
<text x="38.8" y="64.9">IC2</text>
<text x="47.7" y="60.5">11</text>
<text x="80.4" y="61" transform="rotate(-90 80.4 61)">R7</text>
<text x="259.7" y="62.3">GND</text>
<text x="38.8" y="67.4">AZ1117IH-5.0</text>
<text x="33.7" y="72.4">GND</text>
<text x="47.7" y="76">R3</text>
<text x="71.8" y="72.4">GND</text>
<text x="79.4" y="72.4">GND</text>
<text x="97.2" y="72.4" transform="rotate(-90 97.2 72.4)">+3V3</text>
<text x="101.2" y="77.1">C16</text>
<text x="107.3" y="72.4" transform="rotate(-90 107.3 72.4)">+3V3</text>
<text x="111.4" y="77.1">C4</text>
<text x="117.5" y="72.4" transform="rotate(-90 117.5 72.4)">+3V3</text>
<text x="121.5" y="77.1">C6</text>
<text x="127.6" y="72.4" transform="rotate(-90 127.6 72.4)">+3V3</text>
<text x="131.7" y="77.1">C14</text>
<text x="137.8" y="72.4" transform="rotate(-90 137.8 72.4)">+3V3</text>
<text x="141.9" y="77.1">C15</text>
<text x="47.7" y="80.8">11</text>
<text x="101.2" y="82.2">1uF</text>
<text x="111.4" y="82.2">1uF</text>
<text x="121.5" y="82.2">1uF</text>
<text x="131.7" y="82.2">1uF</text>
<text x="141.9" y="82.2">1uF</text>
<text x="38.8" y="87.7">AZ1117IH-5.0</text>
<text x="38.8" y="85.1">IC3</text>
<text x="60.6" y="89.8">1uF</text>
<text x="60.6" y="84.8">C1</text>
<text x="68.2" y="89.8">1uF</text>
<text x="68.2" y="84.8">C12</text>
<text x="75.9" y="89.8">1uF</text>
<text x="75.9" y="84.8">C13</text>
<text x="97.2" y="92.8">GND</text>
<text x="107.3" y="92.8">GND</text>
<text x="117.5" y="92.8">GND</text>
<text x="127.6" y="92.8">GND</text>
<text x="137.8" y="92.8">GND</text>
<text x="267.3" y="92.8" transform="rotate(-90 267.3 92.8)">+3V3</text>
<text x="33.7" y="97.8">GND</text>
<text x="56.6" y="97.8">GND</text>
<text x="64.2" y="97.8">GND</text>
<text x="71.8" y="97.8">GND</text>
<text x="54.7" y="107.4">+4.1V</text>
<text x="137.9" y="104.2">CSTNE8M00GH5C000R0</text>
<text x="263.7" y="107.6">C11</text>
<text x="263.7" y="112.7">10uF</text>
<text x="28" y="117.5" transform="rotate(-90 28 117.5)">VBAT</text>
<text x="32.9" y="117.3" transform="rotate(-90 32.9 117.3)">VBUS</text>
<text x="41.3" y="117.9">LSM115JE3</text>
<text x="41.3" y="115.1">D1</text>
<text x="141.2" y="119.5" transform="rotate(-90 141.2 119.5)">XTAL1</text>
<text x="157.7" y="118.7">Y1</text>
<text x="166.6" y="119.5" transform="rotate(-90 166.6 119.5)">XTAL2</text>
<text x="181" y="115.6">ATMEGA32U4-MU</text>
<text x="41.3" y="123">LSM115JE3</text>
<text x="41.3" y="120.2">D2</text>
<text x="252.1" y="123.2">GND</text>
<text x="259.7" y="123.2">GND</text>
<text x="150.5" y="128.3">GND</text>
<text x="198.8" y="128.3" transform="rotate(-90 198.8 128.3)">+3V3</text>
<text x="221.6" y="128.3" transform="rotate(-90 221.6 128.3)">+3V3</text>
<text x="204.9" y="138" transform="rotate(-90 204.9 138)">LED1</text>
<text x="227.4" y="132.1" transform="rotate(-90 227.4 132.1)">100k</text>
<text x="227.7" y="139.7" transform="rotate(-90 227.7 139.7)">R12</text>
<text x="244.4" y="141" transform="rotate(-90 244.4 141)">+3V3</text>
<text x="262.1" y="142.1">PAD5</text>
<text x="72.4" y="148">+5V</text>
<text x="100.3" y="148">+5V</text>
<text x="128.3" y="148">+5V</text>
<text x="148.6" y="148">VBAT</text>
<text x="160.5" y="149.7">PAD1</text>
<text x="204.6" y="149.9" transform="rotate(-90 204.6 149.9)">600</text>
<text x="262.1" y="144.6">PAD6</text>
<text x="262.1" y="147.2">PAD7</text>
<text x="262.1" y="149.7">PAD8</text>
<text x="204.9" y="154.9" transform="rotate(-90 204.9 154.9)">R11</text>
<text x="225.6" y="155.8">0.1uF</text>
<text x="225.6" y="150.8">C9</text>
<text x="260.7" y="154.8">PAD10</text>
<text x="262.1" y="152.2">PAD9</text>
<text x="55.3" y="161.3">IC4</text>
<text x="83.2" y="161.3">IC5</text>
<text x="111.1" y="161.3">IC6</text>
<text x="160.5" y="159.9">PAD2</text>
<text x="214.4" y="159" transform="rotate(-90 214.4 159)">SW1</text>
<text x="244.4" y="161.3">GND</text>
<text x="55.3" y="163.8">DMN2041L-7</text>
<text x="83.2" y="163.8">DMN2041L-7</text>
<text x="111.1" y="163.8">DMN2041L-7</text>
<text x="152" y="166">C7</text>
<text x="159.6" y="166">C8</text>
<text x="198.8" y="166.4">GND</text>
<text x="214" y="166.4">GND</text>
<text x="221.6" y="166.4">GND</text>
<text x="70" y="172.7" transform="rotate(-90 70 172.7)">100k</text>
<text x="97.9" y="172.7" transform="rotate(-90 97.9 172.7)">100k</text>
<text x="125.9" y="172.7" transform="rotate(-90 125.9 172.7)">100k</text>
<text x="152" y="171.1">1uF</text>
<text x="159.6" y="171.1">1uF</text>
<text x="98.2" y="177.8" transform="rotate(-90 98.2 177.8)">R8</text>
<text x="126.2" y="177.8" transform="rotate(-90 126.2 177.8)">R9</text>
<text x="160.5" y="177.6">PAD3</text>
<text x="70.3" y="180.3" transform="rotate(-90 70.3 180.3)">R4</text>
<text x="46.4" y="186.7">GND</text>
<text x="64.2" y="186.7">GND</text>
<text x="92.1" y="186.7">GND</text>
<text x="120" y="186.7">GND</text>
<text x="148" y="186.7">GND</text>
<text x="160.5" y="187.8">PAD4</text>
</g>
<g font-size="2.5" fill="#c90d0c">
<text x="36.2" y="26.8">1.36A</text>
<text x="36.2" y="29.3">R ~ 2.25 Watts</text>
<text x="188.6" y="34.4">Dont Strobe E1+E2+E3, only one at a time.</text>
<text x="155.5" y="59.8" transform="rotate(-90 155.5 59.8)">vreg drop 1.3v | 3.48v</text>
<text x="158.1" y="59.8" transform="rotate(-90 158.1 59.8)">1A = overkill, but only 0.40 cents..</text>
<text x="28.6" y="128.3">220mv drop | 7.18v &amp; 4.78v</text>
<text x="56.6" y="135.7">In open air,</text>
<text x="56.6" y="138.3">E3 will hit 800*c &lt; 60ms</text>
<text x="56.6" y="141">E1&amp;E2 will hit 1000*c &lt; 60ms</text>
<text x="56.6" y="143.6">Due to thermal dissipation realworld temp will be &lt; aprox</text>
<text x="150.5" y="141">No ETA on battery life</text>
<text x="34.7" y="145.3">1.9 &amp; 0.9 ohms</text>
<text x="34.7" y="148">0.9A &amp; 1.1A</text>
<text x="170.8" y="176.5" transform="rotate(-90 170.8 176.5)">Should be Fused</text>
<text x="191.1" y="181.6">The Risk of Fire is real LOL</text>
</g>
<text font-size="2.3" fill="#c90d0c" x="253" y="173.1">Matthew McCardle</text>
<g font-size="2.1" fill="#808080">
<text x="93.6" y="34">1</text>
<text x="99.5" y="35.1">VCC</text>
<text x="31.8" y="37.5">IN</text>
<text x="34.2" y="41.2">ADJ</text>
<text x="36.4" y="37.5">OUT</text>
<text x="93.6" y="36.5">2</text>
<text x="93.6" y="39.1">3</text>
<text x="93.6" y="41.6">4</text>
<text x="99.5" y="37.7">D-</text>
<text x="99.5" y="40.2">D+</text>
<text x="125.7" y="37.5">IN</text>
<text x="128.1" y="41.2">ADJ</text>
<text x="130.3" y="37.5">OUT</text>
<text x="233.9" y="40.2">AVCC</text>
<text x="244.2" y="41.6">42</text>
<text x="244.2" y="39.1">24*2</text>
<text x="93.6" y="44.2">5</text>
<text x="99.5" y="42.8">ID</text>
<text x="99.5" y="45.3">GND</text>
<text x="233.8" y="47.8">VBUS</text>
<text x="233.9" y="42.8">AREF</text>
<text x="235.1" y="45.3">VCC</text>
<text x="244.2" y="46.7">7</text>
<text x="244.2" y="44.2">14*2</text>
<text x="90.3" y="49.2">S1*6</text>
<text x="99.5" y="50.4">SHIELD</text>
<text x="176.3" y="51.8">13</text>
<text x="183.3" y="52.9">RESET</text>
<text x="233.6" y="50.4">UVCC</text>
<text x="244.2" y="49.2">2</text>
<text x="31.8" y="57.9">IN</text>
<text x="36.4" y="57.9">OUT</text>
<text x="176.3" y="56.9">17</text>
<text x="176.3" y="59.4">16</text>
<text x="183.3" y="58">XTAL1</text>
<text x="236.8" y="55.5">D+</text>
<text x="237.3" y="58">D-</text>
<text x="244.2" y="56.9">3</text>
<text x="244.2" y="54.3">4</text>
<text x="34.2" y="61.6">ADJ</text>
<text x="177.5" y="64.5">8</text>
<text x="183.3" y="65.6">(SS/PCINT0)PB0</text>
<text x="183.3" y="60.5">XTAL2</text>
<text x="217.1" y="65.6">PC7(ICP3/CLK0/OC4A)</text>
<text x="221.9" y="63.1">PC6(OC3A/OC4A)</text>
<text x="244.2" y="61.9">31</text>
<text x="244.2" y="64.5">32</text>
<text x="176.3" y="69.6">10</text>
<text x="177.5" y="67">9</text>
<text x="183.3" y="68.1">(PCINT1/SCLK)PB1</text>
<text x="183.3" y="70.7">(PDI/PCINT2/MOSI)PB2</text>
<text x="218.4" y="70.7">(OC0B/SCL/INT0)PD0</text>
<text x="244.2" y="69.6">18</text>
<text x="176.3" y="74.6">28</text>
<text x="176.3" y="77.2">29</text>
<text x="176.4" y="72.1">11</text>
<text x="183.3" y="73.2">(PDO/PCINT3/MISO)PB3</text>
<text x="183.3" y="75.7">PB4(PCINT4/ADC11)</text>
<text x="223.2" y="75.7">(RXD1/INT2)PD2</text>
<text x="224.5" y="73.2">(SDA/INT1)PD1</text>
<text x="244.2" y="74.6">20</text>
<text x="244.2" y="72.1">19</text>
<text x="244.2" y="77.2">21</text>
<text x="31.8" y="78.1">IN</text>
<text x="34.2" y="81.8">ADJ</text>
<text x="36.4" y="78.1">OUT</text>
<text x="176.3" y="82.3">12</text>
<text x="176.3" y="79.7">30</text>
<text x="183.3" y="83.4">(PCINT7/OC0A/OC1C/RTS)PB7</text>
<text x="183.3" y="78.3">PB5(PCINT5/OC1A/OC4B/ADC)</text>
<text x="183.3" y="80.8">PB6(PCINT6/OC1B/OC4B/ADC)</text>
<text x="223.1" y="80.8">PD4(ICP1/ADC8)</text>
<text x="223.4" y="78.3">(TXD1/INT3)PD3</text>
<text x="223.7" y="83.4">(XCK1/CTS)PD5</text>
<text x="244.2" y="82.3">22</text>
<text x="244.2" y="79.7">25</text>
<text x="176.3" y="87.3">41</text>
<text x="176.3" y="89.9">40</text>
<text x="183.3" y="88.4">PF0(ADC0)</text>
<text x="217.6" y="88.4">PD7(T0/OC4D/ADC10)</text>
<text x="218.8" y="85.9">PD6(T1/OC4D/ADC9)</text>
<text x="244.2" y="84.8">26</text>
<text x="244.2" y="87.3">27</text>
<text x="176.3" y="92.4">39</text>
<text x="176.3" y="95">38</text>
<text x="183.3" y="91">PF1(ADC1)</text>
<text x="183.3" y="93.5">PF4(ADC4/TCK)</text>
<text x="229.1" y="93.5">PE2(HWB)</text>
<text x="244.2" y="95">1</text>
<text x="244.2" y="92.4">33</text>
<text x="176.3" y="97.5">37</text>
<text x="176.3" y="100">36</text>
<text x="183.3" y="96.1">PF5(ADC5/TMS)</text>
<text x="183.3" y="98.6">PF6(ADC6/TDO)</text>
<text x="183.3" y="101.1">PF7(ADC7/TDI)</text>
<text x="224.2" y="96.1">(INT6/AIN0)PE6</text>
<text x="233.7" y="101.1">UCAP</text>
<text x="244.2" y="100">6</text>
<text x="141.9" y="107.7">1</text>
<text x="163" y="107.7">3</text>
<text x="233.3" y="106.2">UGND</text>
<text x="244.2" y="107.7">15*4</text>
<text x="244.2" y="105.1">5</text>
<text x="234.9" y="108.8">GND</text>
<text x="235.4" y="111.3">EXP</text>
<text x="244.2" y="110.2">45</text>
<text x="152.7" y="119.1" transform="rotate(-90 152.7 119.1)">2</text>
<text x="33.5" y="138.1">E3B</text>
<text x="216.2" y="145.7" transform="rotate(-90 216.2 145.7)">2</text>
<text x="33.5" y="155.9">E2B</text>
<text x="33.5" y="153.3">E3A</text>
<text x="216.2" y="157.8" transform="rotate(-90 216.2 157.8)">1</text>
<text x="33.5" y="166">E2A</text>
<text x="33.5" y="168.6">E1B</text>
<text x="33.5" y="178.7">E1A</text>
</g>
<g font-size="1.8" fill="#808080">
<text x="63.5" y="35">USBA_P</text>
<text x="63.5" y="40.1">USBA_N</text>
<text x="166" y="52.8">RST</text>
<text x="166.8" y="57.9">XTAL1</text>
<text x="250.8" y="55.3">USBA_P</text>
<text x="250.8" y="57.9">USBA_N</text>
<text x="166.8" y="60.4">XTAL2</text>
<text x="167.5" y="70.5">MOSI</text>
<text x="168.4" y="68">SCK</text>
<text x="167.5" y="73.1">MISO</text>
<text x="169.8" y="75.6">D8</text>
<text x="168.9" y="80.7">D10</text>
<text x="169.8" y="78.1">D9</text>
<text x="250.8" y="88.3">D6</text>
<text x="42.6" y="139.1">E3</text>
<text x="230.5" y="141.6">D10</text>
<text x="246.2" y="149.3">MOSI</text>
<text x="247.1" y="146.7">SCK</text>
<text x="247.2" y="144.2">RST</text>
<text x="246.2" y="151.8">MISO</text>
<text x="42.6" y="156.8">E2</text>
<text x="58.1" y="167">D6</text>
<text x="86" y="167">D8</text>
<text x="114" y="167">D9</text>
<text x="42.6" y="169.5">E1</text>
<text x="78.1" y="172.1">E1</text>
<text x="106" y="172.1">E2</text>
<text x="134" y="172.1">E3</text>
</g>
<g font-size="1.8" fill="#c90d0c">
<text x="68" y="75.6" transform="rotate(-90 68 75.6)">I should add TVS on D+ &amp; D-, but wont.</text>
<text x="247" y="166.4">BOOTLOADER_PROG_PADS</text>
<text x="26.1" y="171.5" transform="rotate(-90 26.1 171.5)">Thermal Wire [nickel-chromium]</text>
<text x="183.5" y="189.2">MCU Ref Design From: Adafruit ItsyBitsy 32u4 - 3V 8MHz</text>
</g>
<g font-size=".6" fill="#ffba08">
<text x="34.6" y="115.8">SpiceOrder 1</text>
<text x="39.7" y="115.8">SpiceOrder 2</text>
<text x="34.6" y="120.9">SpiceOrder 1</text>
<text x="39.7" y="120.9">SpiceOrder 2</text>
</g>
</svg>
